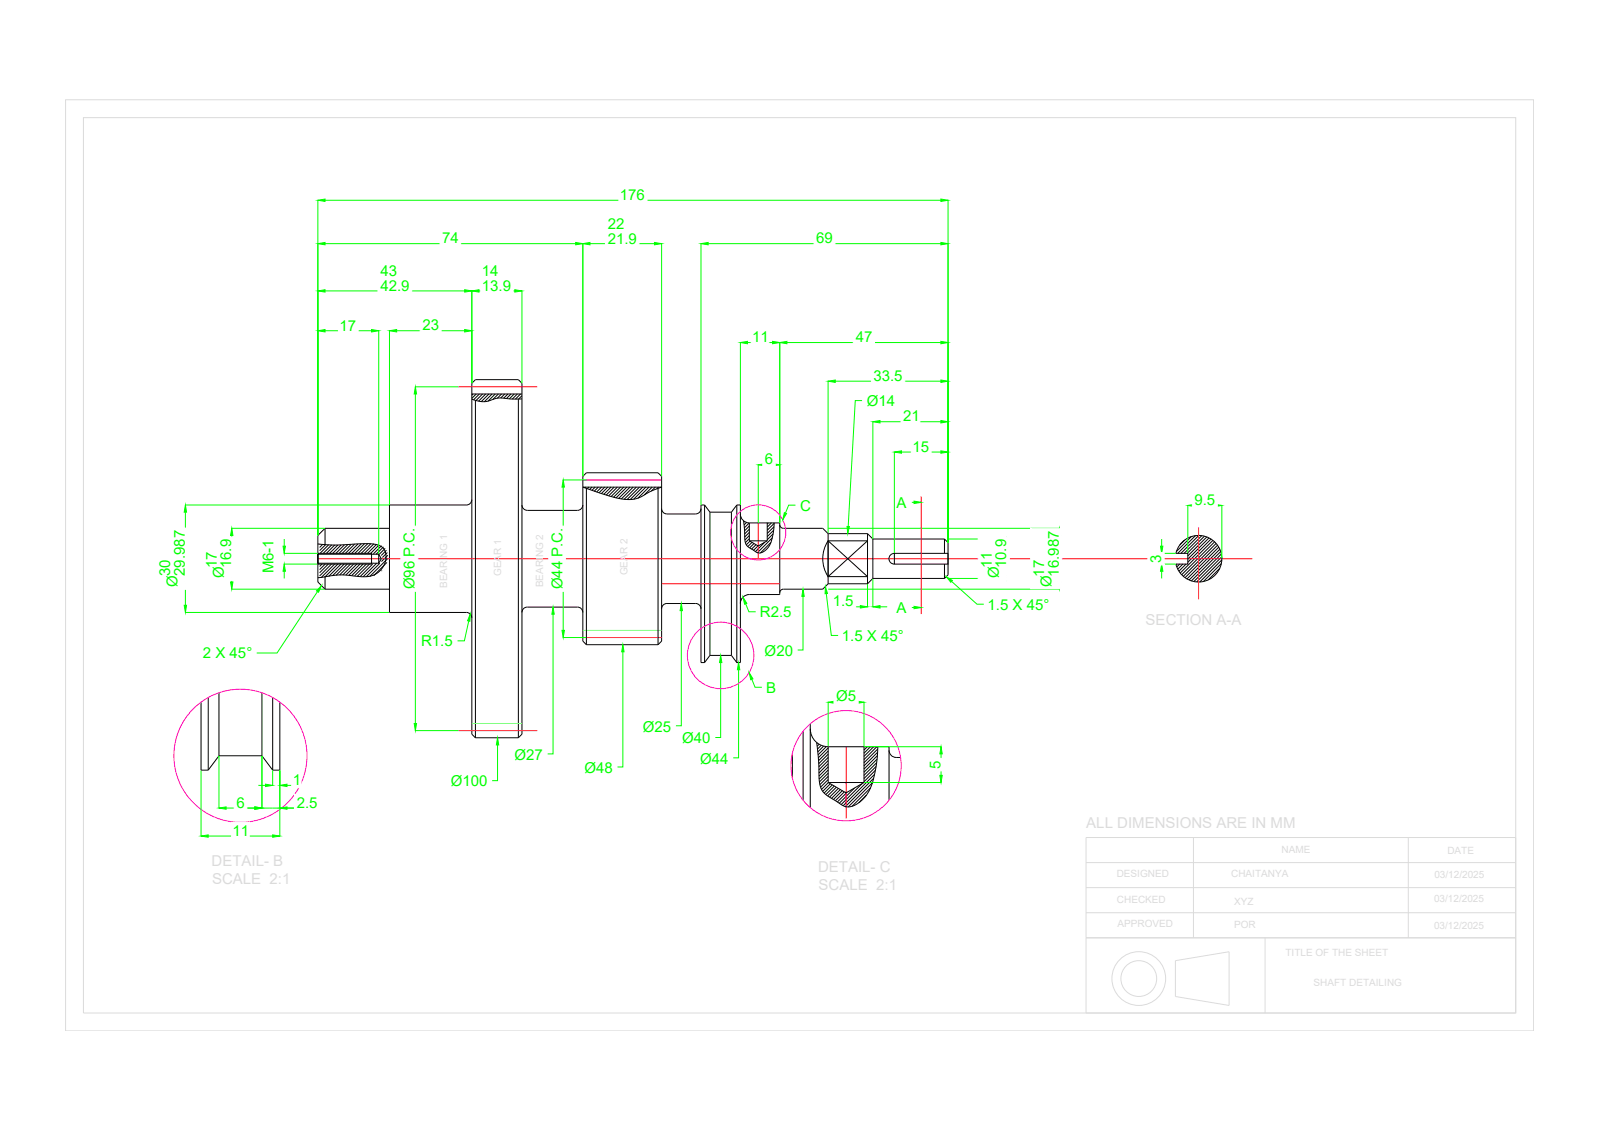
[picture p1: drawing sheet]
<svg xmlns="http://www.w3.org/2000/svg" width="420mm" height="297mm" viewBox="0 0 420 297" stroke-linecap="round" stroke-linejoin="round" font-family="sans-serif">
<!-- layer: 0 -->
<g fill="none" stroke="#000" stroke-width=".26">
<path d="M124.1 103.6h13.1M124.4 103.6l-.3 .3M125 105.2v88.7M125.2 103.6l-1.1 1.1M126 103.6l-1.5 1.5M126.9 103.6l-1.7 1.7M127.7 103.6l-1.9 1.9M128.5 103.6l-2 2M129.4 103.6l-2.1 2M130.2 103.6l-1.9 1.8M131 103.6l-1.4 1.4M131.9 103.6l-1.1 1.1"/>
<path d="M132.7 103.6l-1 1M133.5 103.6l-1.1 1.1M134.4 103.6l-1.2 1.2M135.2 103.6l-1.3 1.2M136 103.6l-1.3 1.3M136.3 104.9v89M136.9 103.6l-1.4 1.3M137.2 104.9h-2.5l-2.5-.3a10 10 0 0 0-4.4 1 8.6 8.6 0 0 1-3.7-.6M137.2 104l-.8 .9M85.5 138.9h16.9M85.5 138.9l-1.9 1.8v12.3l1.9 1.9M85.5 138.9v4.3"/>
<path d="M124 131.3a1.41 1.41 0 0 1-1.4 1.4h-20.2v28.3h20.2a1.39 1.39 0 0 1 1.4 1.4M137.2 132.7a1.43 1.43 0 0 0 1.5 1.5h13.1a1.41 1.41 0 0 0 1.4-1.5M153.2 128h20.8a24.2 24.2 0 0 0-5.9 2.8 10.2 10.2 0 0 1-7.1-.2zM154 128l-.2 .2M154.2 128.4v41.1M154.8 128l-.4 .5M155.7 128l-.7 .7M156.5 128l-.9 .9M157.3 128l-1 1.1M158.2 128l-1.3 1.3M159 128l-1.5 1.5M159.8 128l-1.7 1.7"/>
<path d="M160.7 128l-1.9 1.9M161.5 128l-2.1 2.1M162.3 128l-2.3 2.3M163.2 128l-2.5 2.5M164 128l-2.7 2.7M164.8 128l-2.8 2.9M165.7 128l-3 3M166.5 128l-3.1 3.1M167.3 128l-3.2 3.3M168.1 128l-3.2 3.3M169 128l-3.3 3.3M169.8 128l-3.2 3.2"/>
<path d="M170.6 128l-2.9 2.9M171.5 128l-2.1 2.1M172.3 128l-1 1.1M173 128.4v41.1M173.1 128l-.4 .5M173.9 133.7a1.41 1.41 0 0 0 1.5 1.4h7.5M184.3 133.7a1.41 1.41 0 0 1-1.4 1.4M185.3 132.7h-1v41.5h1M185.3 132.7v41.5M185.3 132.7l1.4 1.9M186.7 134.6v37.7M186.7 134.6h5.6"/>
<path d="M192.3 134.6v37.7M193.7 132.7h1v41.5h-1M193.7 132.7v41.5M193.7 132.7l-1.4 1.9M194.7 135.1a2.35 2.35 0 0 0 2.3 2.4M195.5 136.9l.3 4.7a2.98 2.98 0 0 0 2.3 3l.5 .4a2.14 2.14 0 0 0 3.1-.7l.2-.3a11.4 11.4 0 0 0 1.6-6.6M195.7 137.1l-.1 .1M196.3 137.3l-.7 .7M197 137.5l-1.3 1.2M197 137.5h8v18.8h-8a2.35 2.35 0 0 0-2.3 2.3M197 138.3l-1.2 1.2M197 139.1l-1.2 1.2"/>
<path d="M197 139.9l-1.2 1.2M197 137.5v4.7M201.7 137.5v4.7M202 137.5l-.3 .2M202.8 137.5l-1.1 1.1M203.4 139.4l-1.7 1.7M203.5 138.5l-1.8 1.7M203.5 137.6l-1.8 1.8M205 137.9a.94 .94 0 0 0 1 1h10.3l1.4 1.4M83.6 145.5h14.1v2.8h-14.1zM83.6 145.7h16v2.4h-16zM83.6 143a99.1 99.1 0 0 0 13.3-.1h.7a3.4 3.4 0 0 1 3.9 2.9 5.5 5.5 0 0 1-6.5 5.8l-1.3-.1a22.2 22.2 0 0 0-9.5 .3h-.6"/>
<path d="M84.1 143l-.1 .1M84.7 148.3l-.7 .6M84.9 143.1l-.9 .8M85.5 154.9h16.9M85.5 151.6v3.3M85.5 148.3l-1.5 1.4M85.6 143.1l-1.6 1.6M86.3 148.3l-2.3 2.3M86.4 143.2l-2.2 2.3M87.2 148.3l-3.2 3.1M87.2 143.2l-2.2 2.3M88 148.3l-3.6 3.5"/>
<path d="M88 143.3l-2.2 2.2M88.8 148.3l-3.4 3.4M88.8 143.3l-2.2 2.2M89.7 148.3l-3.3 3.2M89.7 143.3l-2.2 2.2M90.5 148.3l-3.1 3.1M90.6 143.2l-2.3 2.3M91.3 148.3l-2.9 2.9M91.4 143.2l-2.3 2.3M92.1 148.3l-2.8 2.9M92.3 143.1l-2.3 2.4M93 148.3l-2.9 2.8"/>
<path d="M93.2 143.1l-2.4 2.4M93.8 148.3l-2.8 2.8M94.1 143l-2.5 2.5M94.6 148.3l-2.9 2.9M95 142.9l-2.5 2.6M95.5 148.3l-3 3M95.8 142.9l-2.5 2.6M96.3 148.3l-3.1 3.1M96.7 142.9l-2.6 2.6M97.1 148.3l-3.1 3.2M97.5 142.9l-2.5 2.6M98 148.3l-3.3 3.2"/>
<path d="M98.2 148.1h.1M98.3 143l-2.5 2.5M99 143.1l-2.4 2.4M99 148.1l-3.5 3.5M99.6 145.7l.7 1.2-.7 1.2M99.7 143.2l-2.2 2.3M99.9 148.1l-3.6 3.5M100.3 143.4l-2.1 2.2M100.4 150l-.1 .1M100.8 143.8l-1.9 1.9M101.3 144.1l-1.6 1.6M101.6 144.6l-1.4 1.4"/>
<path d="M101.7 147.8l-3.5 3.5M101.8 145.2l-1.3 1.3M102 146.8l-4.8 4.8M102 146l-1.7 1.6M175.4 158.6a1.41 1.41 0 0 0-1.5 1.4M175.4 158.6h7.5M182.9 158.6a1.41 1.41 0 0 1 1.4 1.4M197 140.8l-1.1 1.1M197 141.6l-1 1M197 142.2h4.7M197 142.2l2.4 1.3 2.3-1.3M197.2 142.3l-1 .9"/>
<path d="M197.7 142.6l-1.1 1.1M198.2 142.9l-1.1 1.1M198.8 143.2l-1.2 1.1M199.3 143.5l-1.2 1.2M201.1 142.5l-2.5 2.5M202.7 142.6l-2.8 2.7M203 141.4l-3.8 3.9M203.3 140.3l-1.6 1.6M217.7 153.5l-1.4 1.4h-10.3a.94 .94 0 0 0-1 .9M217.7 142.2h10.4v9.4h-10.4zM217.7 153.5h10.4M217.7 140.3v13.2"/>
<path d="M217.7 140.3h10.4M228.1 142.2l-10.4 9.4a8.6 8.6 0 0 1 0-9.4l10.4 9.4M228.1 140.3l1.4 1.4M228.1 140.3v13.2M229.5 152.1h18.8M229.5 141.7h18.8M229.5 141.7v10.4M229.5 152.1l-1.4 1.4M235.1 145.5a1.41 1.41 0 0 0-1.4 1.4 1.41 1.41 0 0 0 1.4 1.4M235.2 145.5h14.1v2.8h-14.1zM248.3 141.7l1 .9v8.5l-1 1M248.3 141.7v3.8"/>
<path d="M248.3 148.3v3.8M309.3 148.3l-.1 .1M310.2 148.3l-.8 .7M310.9 142.4a6.1 6.1 0 0 1 9.4 1.1 6.1 6.1 0 0 1-2.7 9 6.1 6.1 0 0 1-8.4-4.2h3.1v-2.8h-3.1a6.1 6.1 0 0 1 1.7-3.1zM311 148.3l-1.3 1.3M311.5 141.9l-1.3 1.3M311.8 148.3l-1.8 1.8M313.2 141.1l-3.9 3.9M314.3 140.8l-4.6 4.7M315.2 140.7l-4.7 4.8M316 140.8l-4.7 4.7M316.7 140.9l-4.5 4.6"/>
<path d="M317.3 141.1l-5 5M317.9 141.4l-5.6 5.6M318.4 141.7l-6.1 6.1M318.9 142l-8.6 8.6M319.4 142.4l-8.7 8.7M319.8 142.9l-8.7 8.6M320.1 143.3l-8.5 8.5M320.5 143.8l-8.4 8.4M320.7 144.4l-8.1 8.1M320.7 149.4l-3.1 3.1M321 145l-7.8 7.7M321.1 145.6l-7.2 7.3"/>
<path d="M321.1 148.1l-4.7 4.8M321.2 146.4l-6.6 6.6M321.3 147.2l-5.8 5.8M137.2 161a1.4 1.4 0 0 1 1.5-1.4h13.1a1.41 1.41 0 0 1 1.4 1.4M154.2 169.5l-1-1v-43.3l1-.9h18.8l1 .9v43.3l-1 1M154.2 169.5h18.8M186.7 172.3l-1.4 1.9M186.7 172.3h5.6M192.3 172.3l1.4 1.9M52.9 184.6v17.8h1.8M54.7 183.4v19M57.6 182.1v16.6"/>
<path d="M57.6 198.7l-2.9 3.7M57.6 198.7h11.3M68.9 182.1v16.6M68.9 198.7l2.8 3.7M71.7 183.4v19M73.6 184.6v17.8h-1.9M125 193.9l-.9-.9v-92.3l.9-.9h11.3l.9 .9v92.3l-.9 .9M125 193.9h11.3M208.3 198v6.5M211.2 192.2v18.2M213 191.6a4.7 4.7 0 0 0 4.7 4.7M213 190.3v22"/>
<path d="M214.7 195.2l.5 4.9 .1 3.8a5.6 5.6 0 0 0 3.4 6l1.7 1.1a4 4 0 0 0 5.9-.4 10.3 10.3 0 0 0 3.3-5.7l.9-4.3 .3-4.3M214.9 195.3l-.1 .1M215.4 195.6l-.5 .6M215.9 195.9l-1 1M216.5 196.1l-1.5 1.6M217.3 196.3l-2.2 2.1M217.8 196.6l-2.6 2.6M217.8 197.4l-2.6 2.6M217.8 198.3l-2.5 2.4M217.8 199.1l-2.5 2.4M217.8 199.9l-2.5 2.5M217.8 196.3h16v14.1"/>
<path d="M217.8 196.3v9.4M227.2 196.3v9.4M227.2 196.3h.1M228 196.3l-.8 .9M228.9 196.3l-1.7 1.7M229.7 196.3l-2.5 2.5M230.5 196.3l-3.3 3.4M230.6 199.5l-3.4 3.5M230.7 198.6l-3.5 3.6M230.7 197.7l-3.5 3.6M230.8 196.9l-3.6 3.6M233.8 197.2a1.88 1.88 0 0 0 1.8 1.9h1.2"/>
<path d="M217.8 200.8l-2.5 2.4M217.8 201.6l-2.5 2.4M217.8 202.4l-2.4 2.4M217.8 203.3l-2.4 2.2M217.8 204.1l-2.2 2.2M217.8 204.9l-2 2M217.8 205.7h9.4M217.8 205.7l4.7 2.7 4.7-2.7M217.8 205.7l-1.8 1.8M218.3 206l-2 2M218.8 206.3l-2.1 2.2M219.4 206.6l-2.3 2.3"/>
<path d="M219.9 206.9l-2.3 2.3M220.4 207.2l-2.3 2.4M220.9 207.5l-2.3 2.4M221.5 207.8l-2.4 2.4M222 208.2l-2.3 2.3M222.7 208.3l-2.5 2.5M224.7 207.1l-4 4.1M226.7 206l-5.5 5.5M227.8 209l-2 2M228.9 207.1l-4.9 4.8M229.4 205.8l-6.4 6.3M229.7 204.6l-7.4 7.4"/>
<path d="M230 203.5l-8.3 8.3M230.2 202.5l-3 3M230.3 201.5l-3.1 3.1M230.5 200.5l-3.3 3.3"/>
</g>
<!-- layer: centerline -->
<path d="M120.5 101.7h20.8M153.2 126.2h20.8M199.4 137.5v9.4M242.2 130.5v30.9M315.1 138.7v18.8M83.6 146.9h245.7M174 153.5h31M153.2 167.6h20.8M120.5 192.1h20.8M222.5 196.3v18.8" fill="none" stroke="#f00" stroke-width=".26"/>
<!-- layer: hidden line -->
<path d="M153.2 165.7h20.8M124.1 190.2h13.1" fill="none" stroke="#0ff" stroke-width=".26"/>
<!-- layer: dimension line -->
<g fill="none" stroke="#0f0" stroke-width=".26">
<path d="M83.6 52.5v88.2M85.5 52.6h161.9M249.3 52.5v90.1M85.5 76.5h36.7M85.5 64.1h65.9M124.1 76.4v24.3M125.9 76.5h9.5M137.2 76.4v24.3M153.2 64v61.2M155.1 64.1h17M174 64v61.2M184.3 64v68.7"/>
<path d="M186.2 64.1h61.2M85.5 86.9h12.2M99.6 86.8v58.8M102.4 86.8v45.9M104.3 86.9h17.9M194.7 89.9v42.8M196.5 90h6.6M205 89.9v47.5M206.9 90h40.5M109.1 101.7h11.4M109.2 103.6v86.6M217.7 100.1v40.1"/>
<path d="M219.6 100.2h27.8M226.7 105.3h-1.8l-1.9 33.1M229.5 110.8v30.8M231.4 110.9h16M235.2 118.7v26.7M237 118.8h10.4M48.7 132.7h53.7M48.7 134.6v24.5M60.8 138.9h24.6M148 126.2h6.2M148.1 128v37.7M199.4 122.1v15.3"/>
<path d="M201.3 122.2h1.8M209.1 132.8h-1.7l-.9 2.1M217.8 138.9h60.8M239.7 132h.6M312.3 132.8v12.6M314.2 132.9h5.2M321.3 132.8v14M60.8 154.9h24.6M60.9 140.7v12.3M74.6 145.5h8.9M74.6 148.3h8.9M74.7 141.7v1.9"/>
<path d="M74.7 150.2v1.9M83.5 155.5l-10.7 16.2h-5.3M196.1 158.7l.8 2.1h1.8M211.1 156.8v14.1h-1.4M217.3 156l1.3 11h1.8M217.8 154.9h60.8M219.3 159.5h6.9M228.1 153.5v6.1M229.5 152.1v7.5M231.4 159.5h1.9M239.7 159.7h.6M249.3 141.7h15.5"/>
<path d="M249.3 152.1h15.5M250.2 152.8l6.7 6h1.8M264.7 143.6v6.6M278.5 140.7v12.3M305.3 145.5h3.8M305.3 148.3h3.8M305.4 141.7v1.9M305.4 150.2v1.9M48.7 161h53.7M123.2 163.2l-1.1 5.3h-1.8M145.4 161.5v36.7h-1.4M148 167.6h6.2"/>
<path d="M163.8 171.3v30.3h-1.4M179.1 160.5v30.3h-1.4M189.5 174.2v19.7h-1.4M194.2 176.1v23.1h-1.4M197.7 178.6l.8 2.1h1.8M57.6 198.7v13.8M68.9 198.7v13.8M109.1 192.1h11.4M130.8 195.8v9.4h-1.4M217.8 184.5v11.7M219.6 184.6h5.7M227.2 184.5v11.7"/>
<path d="M227.2 196.3h20.3M247.4 198.2v5.6M52.9 202.5v17.4M54.7 219.8h17M59.5 212.4h7.5M65.1 212.4h1.9M67.9 206.4h1.9M68.9 212.4h14.5M71.7 202.5v4M73.6 202.5v17.4M75.5 206.4h3M227.2 205.7h20.3"/>
</g>
<g fill="#0f0" stroke="#0f0" stroke-width=".26">
<path d="M264.7 141.7l.3 1.9h-.6z"/>
<path d="M264.4 150.2h.6l-.3 1.9z"/>
<path d="M278.5 138.9l.3 1.8h-.6z"/>
<path d="M278.2 153h.6l-.3 1.9z"/>
<path d="M48.7 132.7l.4 1.9h-.7z"/>
<path d="M48.4 159.1h.7l-.4 1.9z"/>
<path d="M60.9 138.9l.3 1.8h-.6z"/>
<path d="M60.6 153h.6l-.3 1.9z"/>
<path d="M74.4 143.6h.6l-.3 1.9z"/>
<path d="M74.7 148.3l.3 1.9h-.6z"/>
<path d="M83.6 86.9l1.9-.3v.7z"/>
<path d="M97.7 86.6l1.9 .3-1.9 .4z"/>
<path d="M102.4 86.9l1.9-.3v.7z"/>
<path d="M122.2 86.6l1.9 .3-1.9 .4z"/>
<path d="M83.6 76.5l1.9-.3v.6z"/>
<path d="M122.2 76.2l1.9 .3-1.9 .3z"/>
<path d="M124.1 76.5l1.8-.3v.6z"/>
<path d="M135.4 76.2l1.8 .3-1.8 .3z"/>
<path d="M83.6 64.1l1.9-.4v.7z"/>
<path d="M151.4 63.7l1.8 .4-1.8 .3z"/>
<path d="M153.2 64.1l1.9-.4v.7z"/>
<path d="M172.1 63.7l1.9 .4-1.9 .3z"/>
<path d="M247.4 118.5l1.9 .3-1.9 .3z"/>
<path d="M235.2 118.8l1.8-.3v.6z"/>
<path d="M247.4 110.5l1.9 .4-1.9 .3z"/>
<path d="M229.5 110.9l1.9-.4v.7z"/>
<path d="M247.4 99.9l1.9 .3-1.9 .3z"/>
<path d="M217.7 100.2l1.9-.3v.6z"/>
<path d="M247.4 89.7l1.9 .3-1.9 .4z"/>
<path d="M205 90l1.9-.3v.7z"/>
<path d="M203.1 89.7l1.9 .3-1.9 .4z"/>
<path d="M194.7 90l1.8-.3v.7z"/>
<path d="M203.1 121.9l1.9 .3-1.9 .3z"/>
<path d="M199.4 122.2l1.9-.3v.6z"/>
<path d="M247.4 63.7l1.9 .4-1.9 .3z"/>
<path d="M184.3 64.1l1.9-.4v.7z"/>
<path d="M83.6 52.6l1.9-.3v.6z"/>
<path d="M247.4 52.3l1.9 .3-1.9 .3z"/>
<path d="M109.2 101.7l.3 1.9h-.6z"/>
<path d="M108.9 190.2h.6l-.3 1.9z"/>
<path d="M148.1 126.2l.3 1.8h-.6z"/>
<path d="M147.8 165.7h.6l-.3 1.9z"/>
<path d="M84.5 153.9l-.8 1.8-.5-.4z"/>
<path d="M179.1 158.6l.3 1.9h-.6z"/>
<path d="M163.8 169.5l.3 1.8h-.6z"/>
<path d="M145.4 159.6l.3 1.9h-.6z"/>
<path d="M130.8 193.9l.3 1.9h-.6z"/>
<path d="M123.6 161.4l-.1 1.9-.6-.1z"/>
<path d="M189.5 172.3l.3 1.9h-.6z"/>
<path d="M194.2 174.2l.3 1.9h-.6z"/>
<path d="M217 154.2l.6 1.8-.7 .1z"/>
<path d="M248.8 151.6l1.6 1-.4 .5z"/>
<path d="M195.4 157l1 1.6-.6 .2z"/>
<path d="M69.8 206.1l1.9 .3-1.9 .4z"/>
<path d="M73.6 206.4l1.9-.3v.7z"/>
<path d="M67 212.1l1.9 .3-1.9 .3z"/>
<path d="M73.6 212.4l1.9-.3v.6z"/>
<path d="M57.6 212.4l1.9-.3v.6z"/>
<path d="M52.9 219.8l1.8-.3v.6z"/>
<path d="M71.7 219.5l1.9 .3-1.9 .3z"/>
<path d="M217.8 184.6l1.8-.3v.6z"/>
<path d="M225.3 184.3l1.9 .3-1.9 .3z"/>
<path d="M247.4 196.3l.3 1.9h-.6z"/>
<path d="M247.1 203.8h.6l-.3 1.9z"/>
<path d="M197 176.8l1 1.6-.6 .3z"/>
<path d="M206.2 134.8l.6 .2-1 1.6z"/>
<path d="M229.5 159.5l1.9-.3v.6z"/>
<path d="M226.2 159.2l1.9 .3-1.9 .3z"/>
<path d="M240.3 131.7l1.9 .3-1.9 .4z"/>
<path d="M240.3 159.4l1.9 .3-1.9 .3z"/>
<path d="M319.4 132.5l1.9 .4-1.9 .3z"/>
<path d="M312.3 132.9l1.9-.4v.7z"/>
<path d="M305.1 143.6h.7l-.4 1.9z"/>
<path d="M305.4 148.3l.4 1.9h-.7z"/>
<path d="M211.1 154.9l.4 1.9h-.7z"/>
<path d="M222.7 138.4h.6l-.4 1.9z"/>
</g>
<g fill="#fff" stroke="#fff" stroke-width=".26">
<path d="M257.2 141.2v11.4h8.2zM257.2 141.2h8.2v11.4z"/>
<path d="M271 139v15.8h8.2zM271 139h8.2v15.8z"/>
<path d="M41.2 138.8v16.1h8.2zM41.2 138.8h8.2v16.1z"/>
<path d="M53.4 141.2v11.4h8.2zM53.4 141.2h8.2v11.4z"/>
<path d="M68.4 141.8v9.3h4.3zM68.4 141.8h4.3v9.3z"/>
<path d="M89 83.3v4.3l5.2-4.3zM89 87.6l5.2-4.3v4.3z"/>
<path d="M110.5 83.3v4.3l5.5-4.3zM110.5 87.6l5.5-4.3v4.3z"/>
<path d="M99.4 69v8.1l8.8-8.1zM99.4 77.1l8.8-8.1v8.1z"/>
<path d="M126.4 69v8.1l8.5-8.1zM126.4 77.1l8.5-8.1v8.1z"/>
<path d="M115.7 60.5v4.2l5.4-4.2zM115.7 64.7l5.4-4.2v4.2z"/>
<path d="M159.2 56.6v8.1l8.8-8.1zM159.2 64.7l8.8-8.1v8.1z"/>
<path d="M239.6 115.2v4.3l5.2-4.3zM239.6 119.5l5.2-4.3v4.3z"/>
<path d="M236.9 107.3v4.2l5-4.2zM236.9 111.5l5-4.2v4.2z"/>
<path d="M229.1 96.6v4.3l8.8-4.3zM229.1 100.9l8.8-4.3v4.3z"/>
<path d="M224.4 86.5v4.2l5.5-4.2zM224.4 90.7l5.5-4.2v4.2z"/>
<path d="M197.5 86.4v4.3l4.7-4.3zM197.5 90.7l4.7-4.3v4.3z"/>
<path d="M200.6 118.5v4.3l3.2-4.3zM203.8 118.5v4.3h-3.2z"/>
<path d="M214 60.4v4.3l5.5-4.3zM214 64.7l5.5-4.3v4.3z"/>
<path d="M162.7 49v4.3l7.4-4.3zM162.7 53.3l7.4-4.3v4.3z"/>
<path d="M105.4 138.3v17.1h4.5zM105.4 138.3h4.5v17.1z"/>
<path d="M144.3 138.3v17.1h4.4zM144.3 138.3h4.4v17.1z"/>
<path d="M76.7 202.9v4.2l2.4-4.2zM79.1 202.9v4.2h-2.4z"/>
<path d="M77.4 208.8v4.3l6.6-4.3zM77.4 213.1l6.6-4.3v4.3z"/>
<path d="M61.6 208.8v4.3l3.3-4.3zM64.9 208.8v4.3h-3.3z"/>
<path d="M60.9 216.2v4.2l4.6-4.2zM60.9 220.4l4.6-4.2v4.2z"/>
<path d="M219.3 180.8v4.5l6.3-4.5zM219.3 185.3l6.3-4.5v4.5z"/>
<path d="M243.8 199.3v3.3h4.3zM243.8 199.3h4.3v3.3z"/>
<path d="M218.7 155.9v4.3l6.3-4.3zM218.7 160.2l6.3-4.3v4.3z"/>
<path d="M313.5 129.2v4.3l6.6-4.3zM313.5 133.5l6.6-4.3v4.3z"/>
<path d="M301.8 145.2v3.3h4.3zM301.8 145.2h4.3v3.3z"/>
</g>
<!-- layer: detailed view -->
<g fill="none" stroke="#f0f" stroke-width=".26">
<circle cx="199.4" cy="139.9" r="7.2"/>
<circle cx="189.5" cy="172.3" r="8.7"/>
<circle cx="63.2" cy="198.7" r="17.5"/>
<circle cx="222.5" cy="201.3" r="14.5"/>
</g>
<!-- layer: TEXT -->
<g fill="none" stroke="#dbdbdb" stroke-width=".26">
<path d="M17.2 26.2h386v244.8h-386zM21.9 30.9h376.6v235.4h-376.6zM285.5 220.2h113v46.1h-113zM285.5 226.7h113M285.5 233.3h113M285.5 239.9h113M313.8 220.2v26.3M370.3 220.2v26.3M285.5 246.5h113M309 252.5l14.2-2.3v14.1l-14.2-2.4zM332.6 246.5v19.8"/>
<circle cx="299.4" cy="257.2" r="7.1"/>
<circle cx="299.4" cy="257.2" r="4.7"/>
</g>
<g font-size="3.9" fill="#0f0">
<text x="163" y="52.5">176</text>
<text x="116.2" y="64">74</text>
<text x="159.8" y="60.2">22</text>
<text x="159.8" y="64">21.9</text>
<text x="214.6" y="63.9">69</text>
<text x="100" y="72.6">43</text>
<text x="100" y="76.4">42.9</text>
<text x="126.7" y="72.6">14</text>
<text x="126.7" y="76.4">13.9</text>
<text x="89.3" y="86.9">17</text>
<text x="111.1" y="86.8">23</text>
<text x="197.8" y="90">11</text>
<text x="225" y="90">47</text>
<text x="229.7" y="100.1">33.5</text>
<text x="227.9" y="106.8">Ø14</text>
<text x="237.5" y="110.8">21</text>
<text x="239.9" y="118.7">15</text>
<text x="201.1" y="122.1">6</text>
<text x="210.4" y="134.2">C</text>
<text x="235.7" y="133.5">A</text>
<text x="314" y="132.7">9.5</text>
<text x="57" y="149.4" transform="rotate(-90 57 149.4)">17</text>
<text x="60.8" y="149.4" transform="rotate(-90 60.8 149.4)">16.9</text>
<text x="260.8" y="149.4" transform="rotate(-90 260.8 149.4)">11</text>
<text x="264.6" y="149.4" transform="rotate(-90 264.6 149.4)">10.9</text>
<text x="305.3" y="148" transform="rotate(-90 305.3 148)">3</text>
<text x="44.7" y="151.5" transform="rotate(-90 44.7 151.5)">30</text>
<text x="46.6" y="154.4" transform="rotate(-90 46.6 154.4)">Ø</text>
<text x="48.6" y="151.4" transform="rotate(-90 48.6 151.4)">29.987</text>
<text x="58.8" y="152" transform="rotate(-90 58.8 152)">Ø</text>
<text x="71.9" y="150.7" transform="rotate(-90 71.9 150.7)">M6-1</text>
<text x="109" y="154.9" transform="rotate(-90 109 154.9)">Ø96 P.C.</text>
<text x="147.9" y="154.9" transform="rotate(-90 147.9 154.9)">Ø44 P.C.</text>
<text x="262.6" y="152" transform="rotate(-90 262.6 152)">Ø</text>
<text x="274.6" y="151.6" transform="rotate(-90 274.6 151.6)">17</text>
<text x="276.4" y="154.2" transform="rotate(-90 276.4 154.2)">Ø</text>
<text x="278.4" y="151.6" transform="rotate(-90 278.4 151.6)">16.987</text>
<text x="218.9" y="159.4">1.5</text>
<text x="235.7" y="161.1">A</text>
<text x="259.7" y="160.2">1.5 X 45°</text>
<text x="199.8" y="162.2">R2.5</text>
<text x="53.4" y="173.1">2 X 45°</text>
<text x="110.7" y="169.9">R1.5</text>
<text x="201.1" y="172.4">Ø20</text>
<text x="221.4" y="168.5">1.5 X 45°</text>
<text x="201.4" y="182.1">B</text>
<text x="219.8" y="184.4">Ø5</text>
<text x="169" y="192.3">Ø25</text>
<text x="179.4" y="195.4">Ø40</text>
<text x="135.3" y="199.7">Ø27</text>
<text x="153.7" y="203.1">Ø48</text>
<text x="184.1" y="200.7">Ø44</text>
<text x="247.3" y="202.1" transform="rotate(-90 247.3 202.1)">5</text>
<text x="77" y="206.4">1</text>
<text x="118.5" y="206.7">Ø100</text>
<text x="62.1" y="212.3">6</text>
<text x="78" y="212.3">2.5</text>
<text x="61.2" y="219.7">11</text>
</g>
<g font-size="2.6" fill="#dbdbdb">
<text x="117.6" y="154.5" transform="rotate(-90 117.6 154.5)">BEARING 1</text>
<text x="131.8" y="151.4" transform="rotate(-90 131.8 151.4)">GEAR 1</text>
<text x="142.8" y="154.4" transform="rotate(-90 142.8 154.4)">BEARING 2</text>
<text x="165" y="151.3" transform="rotate(-90 165 151.3)">GEAR 2</text>
</g>
</svg>
